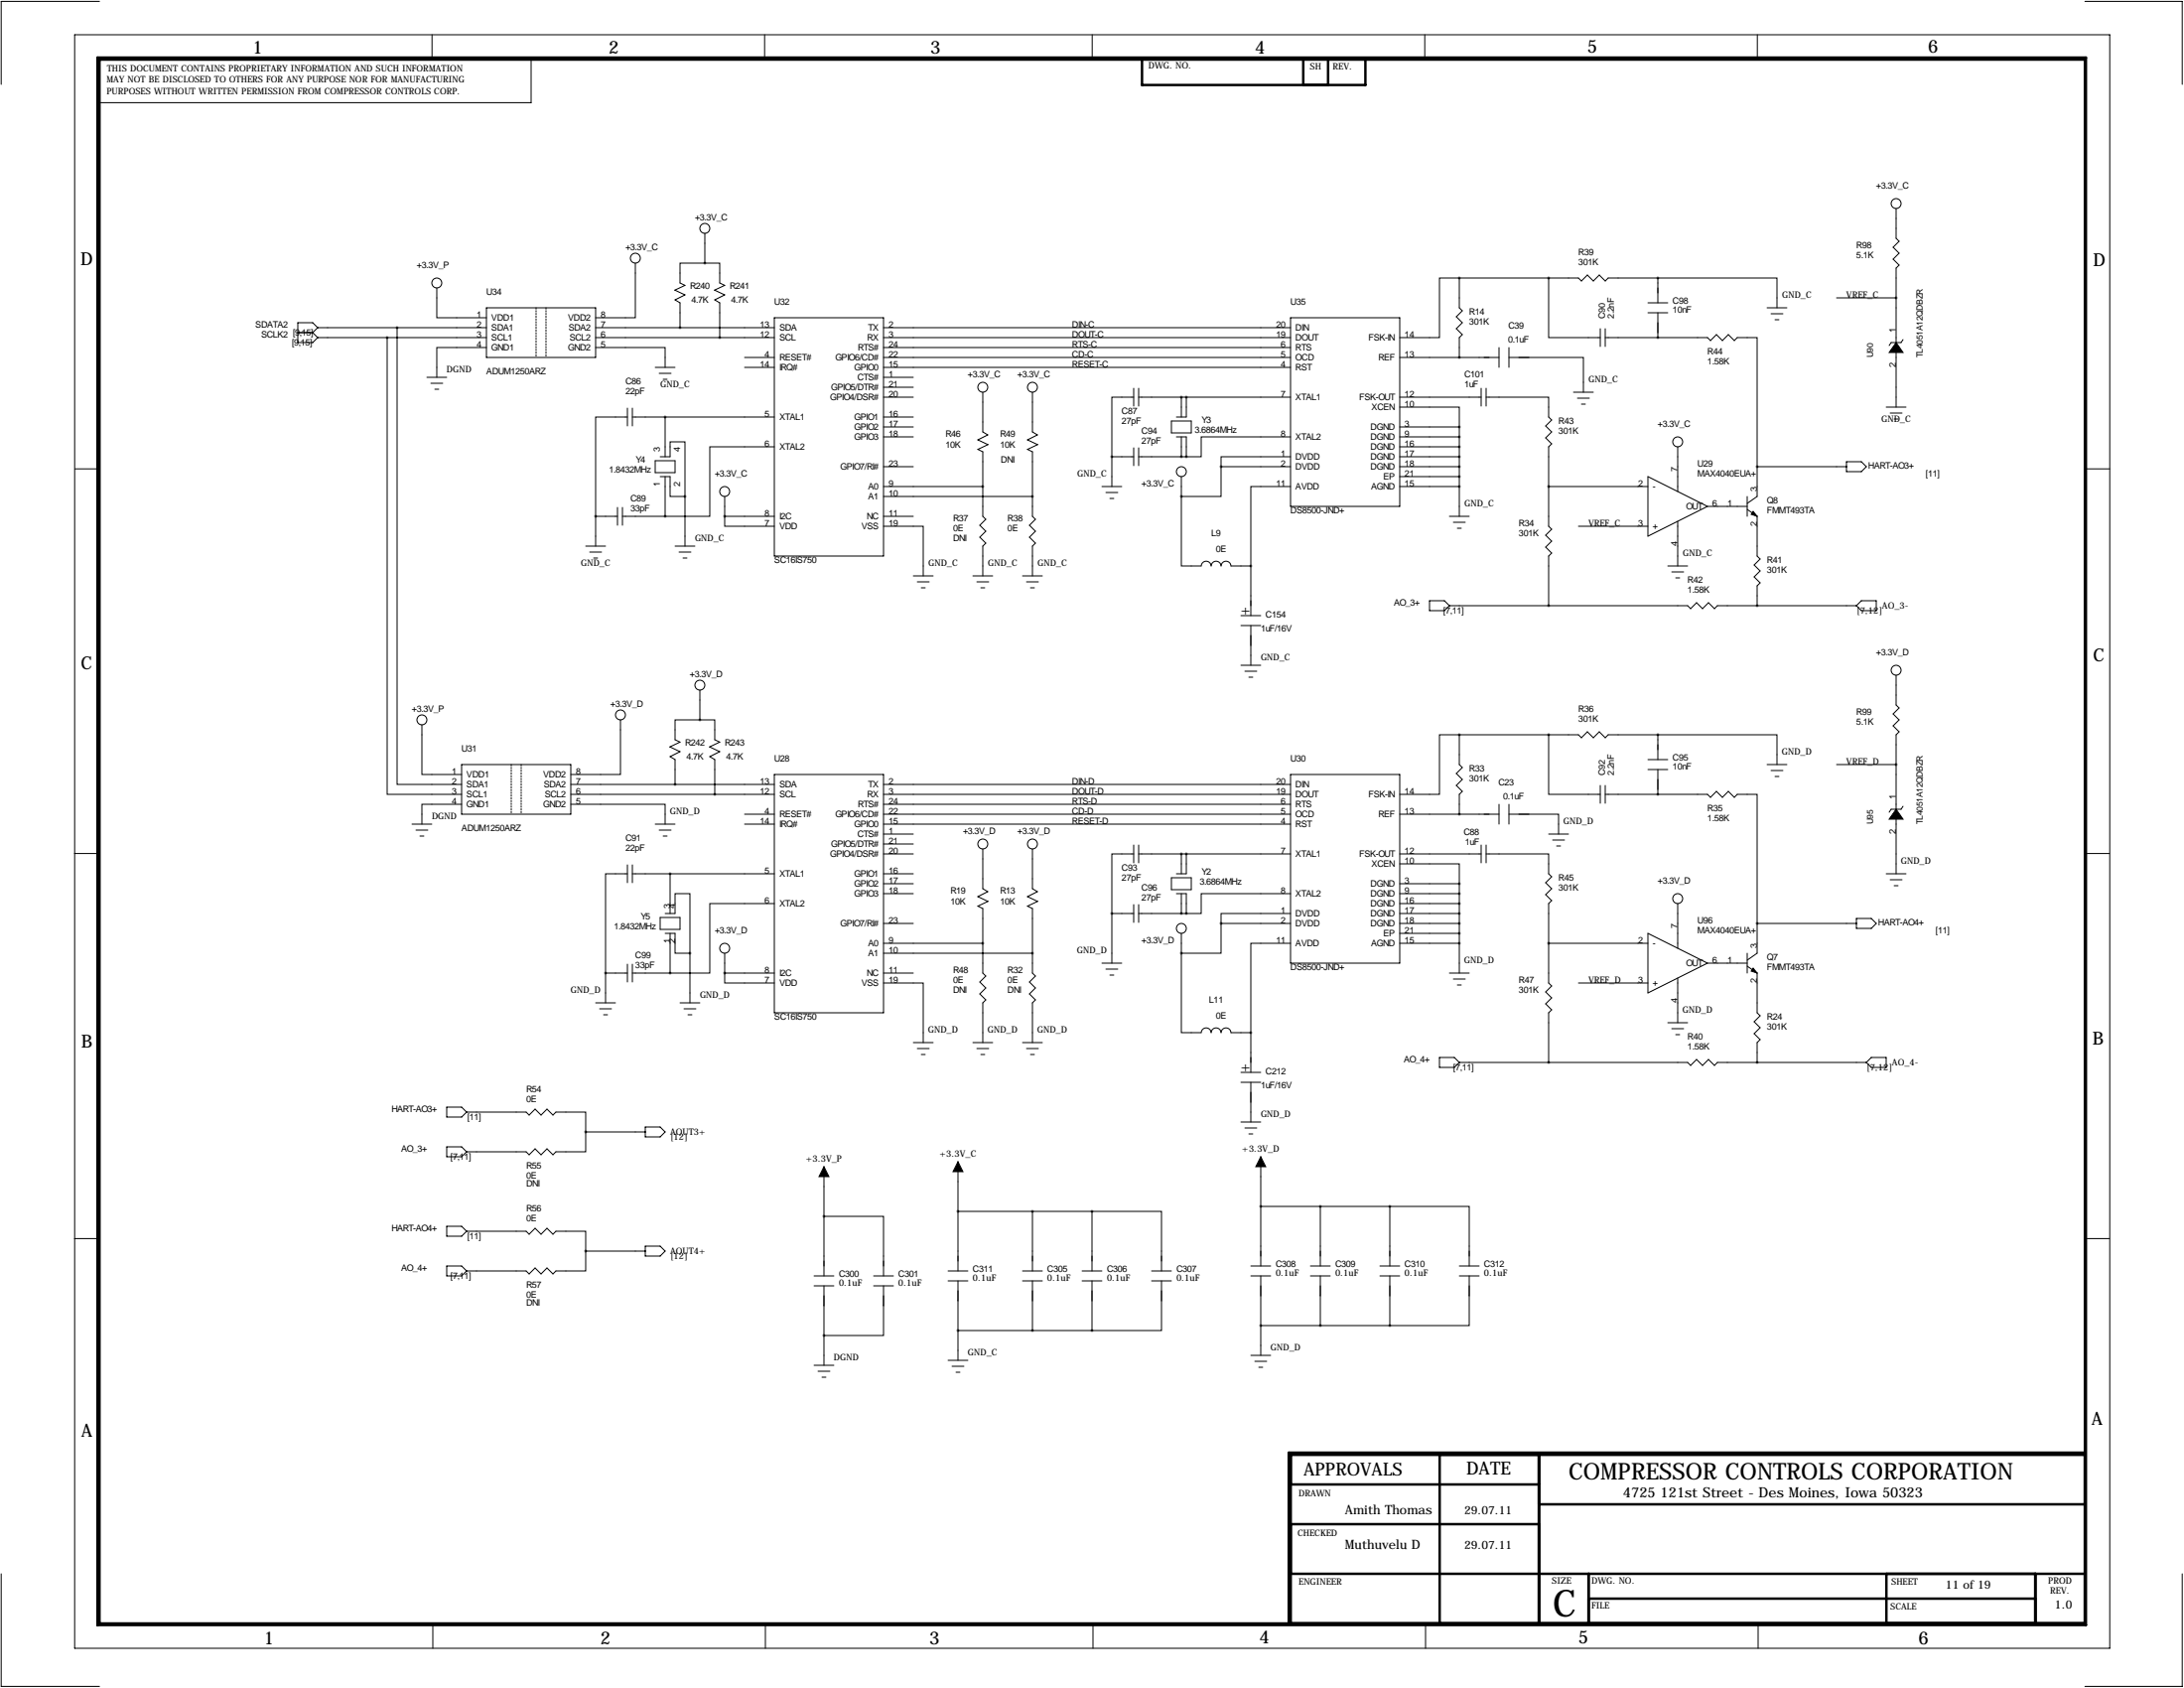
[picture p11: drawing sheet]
<svg xmlns="http://www.w3.org/2000/svg" width="559mm" height="432mm" viewBox="0 0 559 432" stroke-linecap="round" stroke-linejoin="round" font-family="sans-serif">
<g fill="none" stroke="#000" stroke-width=".25">
<path d="M19.1 8.9h520.7v412.7h-520.7zM25.5 .4h-25.2v21.2M110.5 8.9v6.3M143.1 15.2h-7.2v11.1h-110.9M195.6 8.9v6.3M279.5 8.9v6.3M364.5 8.9v6.3M449.6 8.9v6.3M533.5 .4h24.8v21.2M180.3 59.7v7.6M485.1 53.3v7.7l.8 .7-1.5 1.5 1.5 1.6-1.5 1.5 1.5 1.5-.8 .8v35.5M111.8 73.7v7.6h12.7"/>
<path d="M124.5 78.7h27.9v12.7h-27.9zM162.6 67.3v14h-10.2M180.3 67.3h3.8v5.1l1.3 .6-2.6 1.2 2.6 1.2-2.5 1.3 1.2 .8v8.9M180.3 67.3h-6.3v5.1l1.3 .6-2.6 1.2 2.6 1.2-2.6 1.3 1.3 .8v6.3M373.4 71.1h-5.1v15.3h-10.2M373.4 71.1v7.6l.7 .8-1.5 1.5 1.5 1.6-1.5 1.5 1.5 1.5-.7 .8v5M373.4 71.1h30.5l.7 .8 1.5-1.5 1.6 1.5 1.5-1.5 1.5 1.5 .8-.8h12.7M396.2 71.1v15.3h13.2M421.6 77.5h5.1M424.2 71.1h30.5v7.6M424.2 71.1v6.4M452.1 78.7h5.1"/>
<path d="M469.9 76.2h15.2M76.2 85.1h3.8M80 85.1l1.3 1.3M81.3 86.4h43.2M81.3 83.8h43.2M81.3 83.8l-1.3-1.2h-3.8v5h3.8l1.3-1.2M81.3 83.8l-1.3 1.3M99.1 86.4v116.8h19M101.6 83.8v116.9h16.5M109.2 96.5h5.1M110.2 98h3.1M111.3 99.6h1"/>
<path d="M124.5 88.9h-12.7v7.6M152.4 88.9h17.8v5.1M152.4 86.4h45.7M152.4 83.8h45.7M167.6 94h5.1M168.7 95.5h3M169.7 97h1M190.5 91.4h7.6M190.5 94h7.6M198.1 81.3h28v60.9h-28zM226.1 86.4h104.1M226.1 83.8h104.1"/>
<path d="M226.1 99.1h7.6M226.1 96.5h7.6M226.1 91.4h104.1M226.1 88.9h104.1M226.1 94h104.1M290.1 99.3v4.6M291.3 99.3v4.6M330.2 81.3h27.9v48.2h-27.9zM358.1 91.4h25.4M379 99.3v4.6M380.2 99.3v4.6M383.5 88.9v5.1"/>
<path d="M386.1 91.4h19v8.9M386.1 88.9v5.1M409.4 84.1v4.5M410.7 86.4h26.2l.7 .7 1.6-1.5 1.5 1.5 1.5-1.5 1.5 1.5 .8-.7h5.1v33M410.7 84.1v4.5M421.6 80h5.1M424.2 80v6.4M453.1 80.3h3.1M454.2 81.8h1M486.9 86.9l-.5 .7h-2.5l-.5 .8M19.2 119.9h6.4M160.5 106.7h-8.1v25.4"/>
<path d="M160.5 104.4v4.6M161.8 106.7h36.3M161.8 104.4v4.6M167.6 117.9h5.1v3h-5.1zM168.9 116.8h2.5v-3.8h3.9v14M170.2 106.7v10.1M198.1 114.3h-16.5v17.8h-11.4M226.1 106.7h7.6M226.1 101.6h7.6M226.1 119.4h7.6M226.1 109.2h7.6M226.1 111.8h7.6"/>
<path d="M251.5 100.3v10.2l1.2 .8-2.5 1.2 2.6 1.2-2.6 1.3 1.3 .6v16.5l.7 .7-1.5 1.6 1.5 1.5-1.5 1.5 1.5 1.5-.7 .8v7.6M264.2 100.3v10.2l1.2 .8-2.5 1.2 2.6 1.2-2.6 1.3 1.3 .6v16.5l.7 .7-1.5 1.6 1.5 1.5-1.5 1.5 1.5 1.5-.7 .8v7.6M284.5 116.8h5.6M284.5 116.8v7.7M290.1 101.6h-5.6v15.2M290.1 114.6v4.5M291.3 101.6h38.9M291.3 114.6v4.5M291.3 116.8h12.2M299.7 107.7h5.1v3h-5.1zM301 111.8h2.5v5M302.3 101.6v5.1"/>
<path d="M302.3 111.8v5M303.5 101.6v5.1h-2.5M312.4 119.4v7.6h-10.1M312.4 119.4h17.8M330.2 116.8h-17.8v2.6M330.2 111.8h-22.9v5h-3.8M358.1 104.1h15.3v5.1M358.1 101.6h20.9M358.1 116.8h15.3M358.1 114.3h15.3M358.1 119.4h15.3M358.1 109.2h15.3"/>
<path d="M358.1 111.8h15.3M373.4 109.2v22.9M380.2 101.6h16v5.1l.8 .7-1.5 1.6 1.5 1.5-1.5 1.5 1.5 1.5-.8 .8v20.3l.8 .8-1.5 1.5 1.5 1.5-1.5 1.6 1.5 1.5-.8 .7v12.7M402.6 100.3h5.1M403.6 101.9h3.1M404.6 103.4h1M429.3 114.3v11.4M449.6 119.4v7.6l-2.6 1.8M449.6 119.4h22.8M472.4 118.1h3.8l1.3 1.3-1.3 1.2h-3.8zM482.6 104.1h5.1M483.6 105.7h3.1"/>
<path d="M484.6 107.2h1M533.4 119.9h6.4M149.9 139.7h5M152.4 132.1h5.6M152.4 132.1v7.6M158 129.8v4.6M159.3 132.1h10.9M159.3 129.8v4.6M168.9 121.9h2.5v5.1h3.9M170.2 121.9v10.2M172.7 139.7h5.1M175.3 127v12.7"/>
<path d="M185.4 132.1v2.5h12.7M185.4 132.1h12.7M185.4 127v5.1M226.1 134.6h10.1v12.7M226.1 132.1h7.6M226.1 124.5h25.4M226.1 127h38.1M281.9 124.5h5.1M283 126h3M284 127.5h1M302.3 127v17.8h5a1.27 1.27 0 0 1 1.3-1.2 1.27 1.27 0 0 1 1.3 1.2 1.27 1.27 0 0 1 1.2-1.2 1.27 1.27 0 0 1 1.3 1.2 1.27 1.27 0 0 1 1.3-1.2 1.27 1.27 0 0 1 1.3 1.2h5M302.3 121.9v5.1"/>
<path d="M330.2 124.5h-10.2v20.3M358.1 124.5h15.3M358.1 121.9h15.3M370.8 132.1h5.1M371.9 133.6h3M372.9 135.1h1M396.2 124.5h25.4M403.9 134.6h17.7M421.6 121.9l15.3 7.6-15.3 7.7zM429.3 133.3v11.5M436.9 129.5h10.1M447 130.3l2.6 1.8v10.1l.7 .8-1.5 1.5 1.5 1.5-1.5 1.6 1.5 1.5-.7 .8v5"/>
<path d="M447 127v5.1M150.9 141.2h3M151.9 142.7h1M173.7 141.2h3.1M174.8 142.7h1M233.7 147.3h5.1M234.7 148.8h3M235.7 150.4h1M248.9 147.3h5.1M249.9 148.8h3.1M251 150.4h1M261.6 147.3h5.1"/>
<path d="M262.6 148.8h3.1M263.7 150.4h1M317.5 157.5h5.1M320 144.8v12.7M365.8 153.7h3.8l1.2 1.2-1.2 1.3h-3.8zM370.8 154.9h61l.8 .8 1.5-1.5 1.5 1.5 1.5-1.5 1.6 1.5 .7-.8h35.6M426.7 144.8h5.1M427.7 146.3h3.1M428.8 147.8h1M476.2 153.7h3.9v2.5h-3.9l-1.2-1.3zM179.1 176.5v7.6M317.5 160h5.1"/>
<path d="M317.5 170.2h5.1M318.5 171.7h3.1M319.5 173.2h1M320 160v10.2M485.1 172.7v7.6l.8 .8-1.5 1.5 1.5 1.5-1.5 1.6 1.5 1.5-.8 .8v35.5M107.9 185.4v12.7h10.2M118.1 195.6h27.9v12.7h-27.9zM158.7 184.1v14h-12.7M179.1 184.1h3.8v5.1l1.2 .6-2.5 1.3 2.5 1.2-2.5 1.2 1.3 .8v8.9M179.1 184.1h-6.4v5.1l1.3 .6-2.6 1.3 2.6 1.2-2.6 1.2 1.3 .8v6.4M198.1 198.1h28v61h-28zM330.2 198.1h27.9v48.3h-27.9z"/>
<path d="M373.4 188h-5.1v15.2h-10.2M373.4 188v7.6l.7 .7-1.5 1.6 1.5 1.5-1.5 1.5 1.5 1.5-.7 .8v5.1M373.4 188h30.5l.7 .7 1.5-1.5 1.6 1.5 1.5-1.5 1.5 1.5 .8-.7h12.7M396.2 188v15.2h13.2M421.6 194.3h5.1M421.6 196.8h5.1M424.2 188h30.5v7.6M424.2 188v6.3M424.2 196.8v6.4M452.1 195.6h5.1M453.1 197.1h3.1M454.2 198.6h1"/>
<path d="M469.9 195.6h15.2M19 218.3h6.5M105.4 210.8h5.1M106.4 212.3h3.1M107.4 213.9h1.1M118.1 205.7h-10.2v5.1M146 205.7h24.2v5.1M146 200.7h52.1M146 203.2h52.1M167.6 210.8h5.1M168.7 212.3h3M169.7 213.9h1"/>
<path d="M190.5 208.3h7.6M190.5 210.8h7.6M226.1 200.7h104.1M226.1 215.9h7.6M226.1 203.2h104.1M226.1 213.4h7.6M226.1 208.3h104.1M226.1 205.7h104.1M226.1 210.8h104.1M226.1 218.4h7.6M251.5 217.2v10.1l1.2 .8-2.5 1.3 2.6 1.2-2.6 1.2 1.3 .6v16.5l.7 .8-1.5 1.5 1.5 1.5-1.5 1.6 1.5 1.5-.7 .7v10.2M264.2 217.2v10.1l1.2 .8-2.5 1.3 2.6 1.2-2.6 1.2 1.3 .6v16.5l.7 .8-1.5 1.5 1.5 1.5-1.5 1.6 1.5 1.5-.7 .7v10.2"/>
<path d="M290.1 218.4h-5.6v15.3M290.1 216.2v4.5M291.3 218.4h38.9M291.3 216.2v4.5M302.3 218.4v5.1M303.5 218.4v5.1h-2.5M358.1 208.3h25.4M358.1 218.4h20.9M379 216.2v4.5M380.2 218.4h16v5.1l.8 .8-1.5 1.5 1.5 1.5-1.5 1.6 1.5 1.5-.8 .7v20.4l.8 .7-1.5 1.5 1.5 1.6-1.5 1.5 1.5 1.5-.8 .8v12.7M380.2 216.2v4.5M383.5 205.7v5.1"/>
<path d="M386.1 208.3h12.7v5.1M386.1 205.7v5.1M396.2 213.4h5.1M397.3 214.9h3M398.3 216.4h1M409.4 200.9v4.6M410.7 203.2h26.2l.7 .8 1.6-1.6 1.5 1.6 1.5-1.6 1.5 1.6 .8-.8h5.1v33M410.7 200.9v4.6M486.9 206.2l-.5 .8h-2.5l-.5 .8M533.3 218.3h6.4M160.5 223.5h-5.6v25.4M160.5 221.2v4.6"/>
<path d="M161.8 221.2v4.6M161.8 223.5h36.3M168.9 234.7h5.1v3h-5.1zM170.2 233.7h2.5v-5.1h3.8v15.2M170.2 238.8h2.5v5h3.8M171.4 223.5v10.2M171.4 238.8v10.1M198.1 231.1h-16.5v17.8h-10.2M226.1 223.5h7.6M226.1 236.2h7.6M226.1 226.1h7.6M226.1 228.6h7.6"/>
<path d="M284.5 233.7h5.6M284.5 233.7v12.7M290.1 231.4v4.6M291.3 231.4v4.6M291.3 233.7h12.2M299.7 224.5h5.1v3.1h-5.1zM301 228.6h2.5v5.1M302.3 228.6v5.1M302.3 238.8v5M312.4 236.2v7.6h-10.1M312.4 236.2h17.8M330.2 233.7h-17.8v2.5"/>
<path d="M330.2 228.6h-22.9v5.1h-3.8M358.1 221h15.3v5.1M358.1 231.1h15.3M358.1 236.2h15.3M358.1 226.1h15.3M358.1 228.6h15.3M358.1 233.7h15.3M358.1 238.8h15.3M373.4 226.1v22.8M421.6 238.8l15.3 7.6-15.3 7.6zM429.3 231.1v11.5M449.6 236.2h25.4"/>
<path d="M449.6 236.2v7.6l-2.6 1.8M475 234.9h3.8l1.3 1.3-1.3 1.3h-3.8zM482.6 223.5h5.1M483.6 225h3.1M484.6 226.6h1M152.4 256.5h5.1M153.4 258.1h3.1M154.4 259.6h1M154.9 248.9h5.6M154.9 248.9v7.6M160.5 246.6v4.6M161.8 246.6v4.6"/>
<path d="M161.8 248.9h9.6M174 256.5h5.1M175 258.1h3.1M176 259.6h1M176.5 243.8v12.7M185.4 248.9v2.6h12.7M185.4 248.9h12.7M185.4 243.8v5.1M226.1 251.5h10.1v15.2M226.1 241.3h25.4M226.1 243.8h38.1M226.1 248.9h7.6"/>
<path d="M281.9 246.4h5.1M283 247.9h3M284 249.4h1M302.3 243.8v20.4l5-.1a1.27 1.27 0 0 1 1.3-1.2 1.27 1.27 0 0 1 1.3 1.3 1.27 1.27 0 0 1 1.2-1.3 1.27 1.27 0 0 1 1.3 1.3 1.27 1.27 0 0 1 1.3-1.3 1.27 1.27 0 0 1 1.3 1.3h5M330.2 241.3h-10.2v22.9M358.1 241.3h15.3M370.8 248.9h5.1M371.9 250.4h3M372.9 252h1M396.2 241.3h25.4M403.9 251.5h17.7M429.3 250.2v11.4"/>
<path d="M436.9 246.4h10.1M447 247.1l2.6 1.8v10.2l.7 .7-1.5 1.6 1.5 1.5-1.5 1.5 1.5 1.5-.7 .8v5.1M447 243.8v5.1M233.7 266.7h5.1M234.7 268.2h3M235.7 269.7h1M248.9 266.7h5.1M249.9 268.2h3.1M251 269.7h1M261.6 266.7h5.1M262.6 268.2h3.1M263.7 269.7h1"/>
<path d="M317.5 274.3h5.1M317.5 276.9h5.1M320 264.2v10.1M320 276.9v10.1M368.3 270.5h3.8l1.3 1.3-1.3 1.2h-3.8zM373.4 271.8h58.4l.8 .7 1.5-1.5 1.5 1.5 1.5-1.5 1.6 1.5 .7-.7h38.1M426.7 261.6h5.1M427.7 263.1h3.1M428.8 264.7h1M478.8 270.5h3.8v2.5h-3.8l-1.3-1.2zM114.3 283.2h3.8l1.3 1.3-1.3 1.3h-3.8zM114.3 293.4h3.8l1.3 1.2-1.3 1.3h-3.8z"/>
<path d="M119.4 284.5h15.2l.8 .7 1.5-1.5 1.5 1.5 1.6-1.5 1.5 1.5 .7-.7h7.7v5.1M149.9 289.6v5h-7.7l-.7 .8-1.5-1.5-1.6 1.5-1.5-1.5-1.5 1.5-.8-.8h-15.2M149.9 289.6h15.2M165.1 288.3h3.8l1.3 1.3-1.3 1.2h-3.8zM210.8 298.4v28M245.1 297.2v27.9M317.5 287h5.1M318.5 288.5h3.1M319.5 290.1h1M322.6 295.9v27.9M19 316.8h6.5M114.3 313.7h3.8l1.3 1.3-1.3 1.2h-3.8z"/>
<path d="M119.4 315h15.2l.8 .7 1.5-1.5 1.5 1.5 1.6-1.5 1.5 1.5 .7-.7h7.7v5M165.1 318.8h3.8l1.3 1.2-1.3 1.3h-3.8zM210.8 311.1h15.3v15.3M245.1 309.9h34.3M264.2 309.9v15.2M279.4 309.9h17.8v15.2M279.4 309.9v15.2M322.6 308.6h33M337.8 308.6v15.2M355.6 308.6h20.3v15.2M355.6 308.6v15.2M533.3 316.8h6.4"/>
<path d="M114.3 323.8h3.8l1.3 1.3-1.3 1.3h-3.8zM149.9 320v5.1h-7.7l-.7 .8-1.5-1.5-1.6 1.5-1.5-1.5-1.5 1.5-.8-.8h-15.2M149.9 320h15.2M208.3 326.4h5.1M208.3 328.9h5.1M210.8 328.9v20.3M223.5 326.4h5.1M223.5 328.9h5.1M226.1 328.9v12.7h-15.3M242.6 325.1h5M242.6 327.7h5M245.1 327.7v20.3"/>
<path d="M261.6 325.1h5.1M261.6 327.7h5.1M264.2 327.7v12.7M276.9 325.1h5M276.9 327.7h5M279.4 327.7v12.7M294.6 325.1h5.1M294.6 327.7h5.1M297.2 327.7v12.7h-17.8M320 326.4h5.1M320 323.8h5.1M322.6 326.4v20.3"/>
<path d="M322.6 339.1h33M335.3 326.4h5.1M335.3 323.8h5.1M337.8 326.4v12.7M353.1 326.4h5M353.1 323.8h5M355.6 326.4v12.7M373.4 326.4h5.1M373.4 323.8h5.1M375.9 326.4v12.7h-20.3M208.3 349.2h5.1M209.3 350.8h3"/>
<path d="M210.3 352.3h1M242.6 348h5M243.6 349.5h3M244.6 351h1M245.1 340.4h34.3M320 346.7h5.1M321.1 348.2h3M322.1 349.8h1M.3 402.6v28.8h25.2M110.7 415.3v6.3M195.8 415.3v6.3M279.7 415.3v6.3"/>
<path d="M364.7 415.3v6.3M449.8 415.3v6.3M558.3 402.6v28.8h-24.8"/>
<circle cx="180.3" cy="58.4" r="1.27"/>
<circle cx="485.1" cy="52.1" r="1.27"/>
<circle cx="111.8" cy="72.4" r="1.27"/>
<circle cx="162.6" cy="66" r="1.27"/>
<circle cx="251.5" cy="99.1" r="1.27"/>
<circle cx="264.2" cy="99.1" r="1.27"/>
<circle cx="429.3" cy="113" r="1.27"/>
<circle cx="185.4" cy="125.7" r="1.27"/>
<circle cx="302.3" cy="120.6" r="1.27"/>
<circle cx="179.1" cy="175.3" r="1.27"/>
<circle cx="485.1" cy="171.4" r="1.27"/>
<circle cx="107.9" cy="184.1" r="1.27"/>
<circle cx="158.7" cy="182.9" r="1.27"/>
<circle cx="251.5" cy="215.9" r="1.27"/>
<circle cx="264.2" cy="215.9" r="1.27"/>
<circle cx="302.3" cy="237.5" r="1.27"/>
<circle cx="429.3" cy="229.9" r="1.27"/>
<circle cx="185.4" cy="242.6" r="1.27"/>
</g>
<g fill="none" stroke="#000" stroke-width=".63">
<path d="M24.9 14.7h508.8v401h-508.8zM25.5 15.2h508v400.1h-508zM292.2 15h57.2v6.7h-57.2zM333.5 21.7v-6.7h6.3v6.7M330.3 379.7h63.5M368.4 372.1v43.2M393.8 372.1v43.2M533.5 372.1h-203.2v43.2M533.5 371.6h-203.8v43.7M330.3 389.9h63.5M393.8 384.8h139.7M330.3 402.6h203.2"/>
<path d="M406.5 402.6v12.7M406.5 408.9h114.3M482.7 402.6v12.7M520.8 402.6v12.7"/>
</g>
<path d="M137.2 78.7v12.7M139.7 78.7v12.7M130.8 195.6v12.7M133.3 195.6v12.7" fill="none" stroke="#000" stroke-width=".25" stroke-dasharray=".4 .4"/>
<path d="M485.1 87.6l1.8 2.6h-3.5zM448.6 130.8l1 1.3-1.5-.5zM485.1 207l1.8 2.5h-3.5zM448.6 247.6l1 1.3-1.5-.5zM210.8 298.4l1.3 2.6h-2.6zM245.1 297.2l1.3 2.5h-2.6zM322.6 295.9l1.2 2.5h-2.5z" fill="#000" stroke="#000" stroke-width=".25"/>
<path d="M302.2 233.7a.05 .05 0 0 0 .1 0 .05 .05 0 0 0-.1 0zM251.4 124.5a.05 .05 0 0 0 .1 0 .05 .05 0 0 0-.1 0zM396.2 154.9a.05 .05 0 0 0 .1 0 .05 .05 0 0 0-.1 0zM264.1 127a.05 .05 0 0 0 .1 0 .05 .05 0 0 0-.1 0zM251.4 241.3a.05 .05 0 0 0 .1 0 .05 .05 0 0 0-.1 0zM396.2 241.3a.05 .05 0 0 0 .1 0 .05 .05 0 0 0-.1 0zM302.2 218.4a.05 .05 0 0 0 .1 0 .05 .05 0 0 0-.1 0zM396.2 188a.05 .05 0 0 0 .1 0 .05 .05 0 0 0-.1 0zM396.2 124.5a.05 .05 0 0 0 .1 0 .05 .05 0 0 0-.1 0zM396.2 271.8a.05 .05 0 0 0 .1 0 .05 .05 0 0 0-.1 0zM302.2 101.6a.05 .05 0 0 0 .1 0 .05 .05 0 0 0-.1 0zM264.1 243.8a.05 .05 0 0 0 .1 0 .05 .05 0 0 0-.1 0zM302.2 116.8a.05 .05 0 0 0 .1 0 .05 .05 0 0 0-.1 0zM396.2 71.1a.05 .05 0 0 0 .1 0 .05 .05 0 0 0-.1 0zM302.2 243.8a.05 .05 0 0 0 .1 0 .05 .05 0 0 0-.1 0zM302.2 127a.05 .05 0 0 0 .1 0 .05 .05 0 0 0-.1 0zM154.9 248.9a.05 .05 0 0 0 .1 0 .05 .05 0 0 0-.1 0zM99 86.4a.05 .05 0 0 0 .1 0 .05 .05 0 0 0-.1 0zM149.8 289.6a.05 .05 0 0 0 .1 0 .05 .05 0 0 0-.1 0zM149.8 320a.05 .05 0 0 0 .1 0 .05 .05 0 0 0-.1 0zM485.1 76.2a.05 .05 0 0 0 .1 0 .05 .05 0 0 0-.1 0zM485.1 195.6a.05 .05 0 0 0 .1 0 .05 .05 0 0 0-.1 0zM320 144.8a.05 .05 0 0 0 .1 0 .05 .05 0 0 0-.1 0zM320 264.2a.05 .05 0 0 0 .1 0 .05 .05 0 0 0-.1 0zM303.5 218.4a.05 .05 0 0 0 .1 0 .05 .05 0 0 0-.1 0zM303.5 233.7a.05 .05 0 0 0 .1 0 .05 .05 0 0 0-.1 0zM303.5 101.6a.05 .05 0 0 0 .1 0 .05 .05 0 0 0-.1 0zM303.5 116.8a.05 .05 0 0 0 .1 0 .05 .05 0 0 0-.1 0zM175.2 127a.05 .05 0 0 0 .1 0 .05 .05 0 0 0-.1 0zM171.4 223.5a.05 .05 0 0 0 .1 0 .05 .05 0 0 0-.1 0zM171.4 248.9a.05 .05 0 0 0 .1 0 .05 .05 0 0 0-.1 0zM176.5 243.8a.05 .05 0 0 0 .1 0 .05 .05 0 0 0-.1 0zM180.3 67.3a.05 .05 0 0 0 .1 0 .05 .05 0 0 0-.1 0zM184.1 86.4a.05 .05 0 0 0 .1 0 .05 .05 0 0 0-.1 0zM179 184.2a.05 .05 0 0 0 .1 0 .05 .05 0 0 0-.1 0zM264.1 309.9a.05 .05 0 0 0 .1 0 .05 .05 0 0 0-.1 0zM264.1 340.4a.05 .05 0 0 0 .1 0 .05 .05 0 0 0-.1 0z" fill="#000" stroke="#000" stroke-width=".63"/>
<text font-size="9.6" x="397.3" y="413.5">C</text>
<text font-size="5.9" x="401.4" y="378.6">COMPRESSOR CONTROLS CORPORATION</text>
<g font-size="4.6">
<text x="64.6" y="13.7">1</text>
<text x="155.8" y="13.7">2</text>
<text x="238" y="13.7">3</text>
<text x="321.1" y="13.7">4</text>
<text x="406.1" y="13.5">5</text>
<text x="493.3" y="13.5">6</text>
<text x="20.6" y="67.9">D</text>
<text x="535.6" y="68.1">D</text>
<text x="20.7" y="171.1">C</text>
<text x="535.5" y="169.2">C</text>
<text x="20.8" y="268.1">B</text>
<text x="535.4" y="267.2">B</text>
<text x="535.2" y="364.5">A</text>
<text x="20.8" y="367.5">A</text>
<text x="333.6" y="377.4">APPROVALS</text>
<text x="375.2" y="377.2">DATE</text>
<text x="67.5" y="420.6">1</text>
<text x="153.6" y="420.6">2</text>
<text x="237.8" y="420.6">3</text>
<text x="322.2" y="420.5">4</text>
<text x="403.9" y="420.4">5</text>
<text x="490.9" y="420.6">6</text>
</g>
<g font-size="3.6">
<text x="317.5" y="157.2">+</text>
<text x="317.5" y="274.1">+</text>
<text x="415.3" y="383">4725 121st Street - Des Moines, Iowa 50323</text>
</g>
<g font-size="3.3">
<text x="344.2" y="387.3">Amith Thomas</text>
<text x="344.2" y="396.2">Muthuvelu D</text>
</g>
<g font-size="3">
<text x="374.6" y="387.3">29.07.11</text>
<text x="374.6" y="396.2">29.07.11</text>
<text x="497.8" y="406.4">11 of 19</text>
<text x="525.8" y="411.5">1.0</text>
</g>
<g font-size="2.4">
<text x="485.1" y="85.1" transform="rotate(-90 485.1 85.1)">1</text>
<text x="485.1" y="93.9" transform="rotate(-90 485.1 93.9)">2</text>
<text x="485.1" y="204.5" transform="rotate(-90 485.1 204.5)">1</text>
<text x="485.1" y="213.3" transform="rotate(-90 485.1 213.3)">2</text>
</g>
<g font-size="2.3">
<text x="293.8" y="17.6">DWG. NO.</text>
<text x="335.2" y="17.7">SH</text>
<text x="341" y="17.7">REV.</text>
<text x="27.3" y="21.1">MAY NOT BE DISCLOSED TO OTHERS FOR ANY PURPOSE NOR FOR MANUFACTURING</text>
<text x="27.4" y="18.3">THIS DOCUMENT CONTAINS PROPRIETARY INFORMATION AND SUCH INFORMATION</text>
<text x="27.3" y="24.2">PURPOSES WITHOUT WRITTEN PERMISSION FROM COMPRESSOR CONTROLS CORP.</text>
<text x="480.1" y="48.3">+3.3V_C</text>
<text x="177.8" y="56.4">+3.3V_C</text>
<text x="160" y="64">+3.3V_C</text>
<text x="403.9" y="65.3">R39</text>
<text x="475" y="63.5">R98</text>
<text x="106.7" y="68.6">+3.3V_P</text>
<text x="403.9" y="67.8">301K</text>
<text x="475" y="66">5.1K</text>
<text x="124.5" y="75.4">U34</text>
<text x="176.6" y="73.9">R240</text>
<text x="176.9" y="77.5">4.7K</text>
<text x="186.7" y="73.9">R241</text>
<text x="187.1" y="77.5">4.7K</text>
<text x="198.1" y="78">U32</text>
<text x="330.2" y="78">U35</text>
<text x="428" y="77.7">C98</text>
<text x="456" y="76.2">GND_C</text>
<text x="472.4" y="76.2">VREF_C</text>
<text x="65.4" y="83.8">SDATA2</text>
<text x="122" y="81.3">1</text>
<text x="122" y="83.8">2</text>
<text x="125.7" y="82">VDD1</text>
<text x="145.3" y="82">VDD2</text>
<text x="153.7" y="83.8">7</text>
<text x="153.7" y="81.3">8</text>
<text x="194.5" y="83.8">13</text>
<text x="227.3" y="83.8">2</text>
<text x="274.3" y="83.8">DIN-C</text>
<text x="326.6" y="83.8">20</text>
<text x="375.9" y="80.5">R14</text>
<text x="375.9" y="83.1">301K</text>
<text x="410.7" y="81.5" transform="rotate(-90 410.7 81.5)">C90</text>
<text x="413" y="81.5" transform="rotate(-90 413 81.5)">2.2nF</text>
<text x="428" y="80">10nF</text>
<text x="66.8" y="86.4">SCLK2 [9,15]</text>
<text x="74.7" y="88.4">[9,15]</text>
<text x="122" y="86.4">3</text>
<text x="122" y="88.9">4</text>
<text x="125.7" y="84.6">SDA1</text>
<text x="125.7" y="87.1">SCL1</text>
<text x="125.7" y="89.7">GND1</text>
<text x="145.3" y="89.7">GND2</text>
<text x="145.5" y="84.6">SDA2</text>
<text x="145.7" y="87.1">SCL2</text>
<text x="153.7" y="88.9">5</text>
<text x="153.7" y="86.4">6</text>
<text x="194.5" y="86.4">12</text>
<text x="199.4" y="84.6">SDA</text>
<text x="199.4" y="87.1">SCL</text>
<text x="219.5" y="89.7">RTS#</text>
<text x="221.9" y="87.1">RX</text>
<text x="222.2" y="84.6">TX</text>
<text x="227.3" y="86.4">3</text>
<text x="227.3" y="88.9">24</text>
<text x="274.3" y="88.9">RTS-C</text>
<text x="274.3" y="86.4">DOUT-C</text>
<text x="326.6" y="86.4">19</text>
<text x="327.7" y="88.9">6</text>
<text x="331.5" y="89.7">RTS</text>
<text x="331.5" y="84.6">DIN</text>
<text x="331.5" y="87.1">DOUT</text>
<text x="350.2" y="87.1">FSK-IN</text>
<text x="359.4" y="86.4">14</text>
<text x="385.9" y="87.6">0.1uF</text>
<text x="385.9" y="84.1">C39</text>
<text x="114.3" y="95.3">DGND</text>
<text x="124.5" y="95.8">ADUM1250ARZ</text>
<text x="194.5" y="94">14</text>
<text x="195.7" y="91.4">4</text>
<text x="199.4" y="92.2">RESET#</text>
<text x="199.4" y="94.7">IRQ#</text>
<text x="213.7" y="92.2">GPIO6/CD#</text>
<text x="218.6" y="94.7">GPIO0</text>
<text x="227.3" y="94">15</text>
<text x="227.3" y="91.4">22</text>
<text x="274.3" y="94">RESET-C</text>
<text x="274.3" y="91.4">CD-C</text>
<text x="327.7" y="94">4</text>
<text x="327.7" y="91.4">5</text>
<text x="331.5" y="94.7">RST</text>
<text x="331.5" y="92.2">OCD</text>
<text x="352.7" y="92.2">REF</text>
<text x="359.4" y="91.4">13</text>
<text x="436.9" y="90.7">R44</text>
<text x="436.9" y="93.2">1.58K</text>
<text x="160" y="98.3">C86</text>
<text x="160" y="100.8">22pF</text>
<text x="169" y="99.1">GND_C</text>
<text x="212.7" y="99.8">GPIO5/DTR#</text>
<text x="219.4" y="97.3">CTS#</text>
<text x="227.3" y="99.1">21</text>
<text x="227.3" y="96.5">1</text>
<text x="227.3" y="101.6">20</text>
<text x="247.6" y="96.5">+3.3V_C</text>
<text x="260.3" y="96.5">+3.3V_C</text>
<text x="327.7" y="101.6">7</text>
<text x="359.4" y="101.6">12</text>
<text x="374.6" y="96.5">C101</text>
<text x="374.6" y="99.1">1uF</text>
<text x="406.5" y="97.8">GND_C</text>
<text x="195.7" y="106.7">5</text>
<text x="199.4" y="107.4">XTAL1</text>
<text x="212.4" y="102.4">GPIO4/DSR#</text>
<text x="218.6" y="107.4">GPIO1</text>
<text x="227.3" y="106.7">16</text>
<text x="287" y="105.9">C87</text>
<text x="331.5" y="102.4">XTAL1</text>
<text x="347.8" y="102.4">FSK-OUT</text>
<text x="350.9" y="104.9">XCEN</text>
<text x="359.4" y="104.1">10</text>
<text x="481.4" y="108">GND_C</text>
<text x="218.6" y="110">GPIO2</text>
<text x="218.6" y="112.5">GPIO3</text>
<text x="227.3" y="109.2">17</text>
<text x="227.3" y="111.8">18</text>
<text x="241.9" y="111.8">R46</text>
<text x="255.9" y="111.8">R49</text>
<text x="287" y="108.5">27pF</text>
<text x="292.1" y="111">C94</text>
<text x="292.1" y="113.5">27pF</text>
<text x="305.7" y="110.8">3.6864MHz</text>
<text x="307.5" y="108.2">Y3</text>
<text x="327.7" y="111.8">8</text>
<text x="331.5" y="112.5">XTAL2</text>
<text x="350.7" y="110">DGND</text>
<text x="350.7" y="112.5">DGND</text>
<text x="359.4" y="109.2">3</text>
<text x="359.4" y="111.8">9</text>
<text x="398.8" y="108.5">R43</text>
<text x="398.8" y="111">301K</text>
<text x="424.2" y="109.2">+3.3V_C</text>
<text x="162.7" y="118.4">Y4</text>
<text x="168.9" y="115.6" transform="rotate(-90 168.9 115.6)">3</text>
<text x="174" y="115.6" transform="rotate(-90 174 115.6)">4</text>
<text x="195.7" y="114.3">6</text>
<text x="199.4" y="115.1">XTAL2</text>
<text x="227.3" y="119.4">23</text>
<text x="241.9" y="114.6">10K</text>
<text x="255.9" y="114.6">10K</text>
<text x="256.1" y="118.4">DNI</text>
<text x="327.7" y="119.4">2</text>
<text x="327.7" y="116.8">1</text>
<text x="331.5" y="117.6">DVDD</text>
<text x="350.7" y="115.1">DGND</text>
<text x="350.7" y="117.6">DGND</text>
<text x="359.4" y="114.3">16</text>
<text x="359.4" y="116.8">17</text>
<text x="359.4" y="119.4">18</text>
<text x="434.3" y="119.4">U29</text>
<text x="478" y="119.9">HART-AO3+</text>
<text x="155.8" y="120.9">1.8432MHz</text>
<text x="168.9" y="124.4" transform="rotate(-90 168.9 124.4)">1</text>
<text x="174" y="124.4" transform="rotate(-90 174 124.4)">2</text>
<text x="182.9" y="121.9">+3.3V_C</text>
<text x="215" y="120.1">GPIO7/RI#</text>
<text x="222.2" y="125.2">A0</text>
<text x="227.3" y="124.5">9</text>
<text x="275.6" y="121.9">GND_C</text>
<text x="292.1" y="124.5">+3.3V_C</text>
<text x="326.6" y="124.5">11</text>
<text x="331.5" y="120.1">DVDD</text>
<text x="331.5" y="125.2">AVDD</text>
<text x="350.7" y="120.1">DGND</text>
<text x="350.8" y="125.2">AGND</text>
<text x="354" y="122.7">EP</text>
<text x="359.4" y="124.5">15</text>
<text x="359.4" y="121.9">21</text>
<text x="419.2" y="124.5">2</text>
<text x="422.9" y="125.2">-</text>
<text x="429.3" y="120.7" transform="rotate(-90 429.3 120.7)">7</text>
<text x="434.3" y="121.9">MAX4040EUA+</text>
<text x="449.6" y="125.7" transform="rotate(-90 449.6 125.7)">3</text>
<text x="492.8" y="121.9">[11]</text>
<text x="161.3" y="128.3">C89</text>
<text x="161.3" y="130.8">33pF</text>
<text x="222.2" y="127.8">A1</text>
<text x="227.3" y="127">10</text>
<text x="330.2" y="131.3">DS8500-JND+</text>
<text x="374.7" y="129.5">GND_C</text>
<text x="431.4" y="130.3">OUT</text>
<text x="438.1" y="129.5">6</text>
<text x="442" y="129.5">1</text>
<text x="452.1" y="128.8">Q8</text>
<text x="452.1" y="131.3">FMMT493TA</text>
<text x="195.7" y="134.6">7</text>
<text x="195.7" y="132.1">8</text>
<text x="199.4" y="135.4">VDD</text>
<text x="199.4" y="132.8">I2C</text>
<text x="220.4" y="135.4">VSS</text>
<text x="221.8" y="132.8">NC</text>
<text x="227.3" y="134.6">19</text>
<text x="227.3" y="132.1">11</text>
<text x="243.8" y="133.4">R37</text>
<text x="243.8" y="135.9">0E</text>
<text x="257.8" y="133.4">R38</text>
<text x="257.8" y="135.9">0E</text>
<text x="310" y="137.2">L9</text>
<text x="388.6" y="134.6">R34</text>
<text x="388.6" y="137.2">301K</text>
<text x="406.4" y="134.6">VREF_C</text>
<text x="419.2" y="134.6">3</text>
<text x="422.9" y="135.4">+</text>
<text x="449.6" y="134.5" transform="rotate(-90 449.6 134.5)">2</text>
<text x="177.8" y="138.4">GND_C</text>
<text x="243.8" y="138.4">DNI</text>
<text x="311.1" y="141.2">0E</text>
<text x="429.3" y="139.6" transform="rotate(-90 429.3 139.6)">4</text>
<text x="430.6" y="142.2">GND_C</text>
<text x="148.6" y="144.8">GND_C</text>
<text x="198.1" y="144">SC16IS750</text>
<text x="237.5" y="144.8">GND_C</text>
<text x="252.8" y="144.8">GND_C</text>
<text x="265.5" y="144.8">GND_C</text>
<text x="431.8" y="149.1">R42</text>
<text x="452.1" y="144">R41</text>
<text x="452.1" y="146.6">301K</text>
<text x="356.6" y="154.9">AO_3+</text>
<text x="431.8" y="151.6">1.58K</text>
<text x="481.6" y="155.7">AO_3-</text>
<text x="322.6" y="161.6">1uF/16V</text>
<text x="323.8" y="158">C154</text>
<text x="369.3" y="157">[7,11]</text>
<text x="475" y="157.1">[7,12]</text>
<text x="480.1" y="167.6">+3.3V_D</text>
<text x="176.5" y="173.2">+3.3V_D</text>
<text x="322.6" y="168.9">GND_C</text>
<text x="105.4" y="182.1">+3.3V_P</text>
<text x="156.2" y="180.8">+3.3V_D</text>
<text x="403.9" y="182.1">R36</text>
<text x="403.9" y="184.7">301K</text>
<text x="475" y="182.9">R99</text>
<text x="475" y="185.4">5.1K</text>
<text x="175.3" y="190.8">R242</text>
<text x="185.5" y="190.8">R243</text>
<text x="118.1" y="192.3">U31</text>
<text x="175.6" y="194.3">4.7K</text>
<text x="185.8" y="194.3">4.7K</text>
<text x="198.1" y="194.8">U28</text>
<text x="330.2" y="194.8">U30</text>
<text x="375.9" y="197.4">R33</text>
<text x="428" y="194.6">C95</text>
<text x="428" y="196.9">10nF</text>
<text x="455.9" y="193">GND_D</text>
<text x="472.4" y="195.6">VREF_D</text>
<text x="115.7" y="198.1">1</text>
<text x="115.7" y="200.7">2</text>
<text x="115.7" y="203.2">3</text>
<text x="119.4" y="198.9">VDD1</text>
<text x="119.4" y="201.4">SDA1</text>
<text x="119.4" y="204">SCL1</text>
<text x="139" y="198.9">VDD2</text>
<text x="139.1" y="201.4">SDA2</text>
<text x="139.4" y="204">SCL2</text>
<text x="147.3" y="203.2">6</text>
<text x="147.3" y="200.7">7</text>
<text x="147.3" y="198.1">8</text>
<text x="194.5" y="200.7">13</text>
<text x="194.5" y="203.2">12</text>
<text x="199.4" y="201.4">SDA</text>
<text x="199.4" y="204">SCL</text>
<text x="221.9" y="204">RX</text>
<text x="222.2" y="201.4">TX</text>
<text x="227.3" y="200.7">2</text>
<text x="227.3" y="203.2">3</text>
<text x="274.3" y="203.2">DOUT-D</text>
<text x="274.3" y="200.7">DIN-D</text>
<text x="326.6" y="200.7">20</text>
<text x="326.6" y="203.2">19</text>
<text x="331.5" y="201.4">DIN</text>
<text x="331.5" y="204">DOUT</text>
<text x="350.2" y="204">FSK-IN</text>
<text x="359.4" y="203.2">14</text>
<text x="375.9" y="199.9">301K</text>
<text x="383.4" y="200.9">C23</text>
<text x="410.7" y="198.4" transform="rotate(-90 410.7 198.4)">C92</text>
<text x="413" y="198.4" transform="rotate(-90 413 198.4)">2.2nF</text>
<text x="110.5" y="209.5">DGND</text>
<text x="115.7" y="205.7">4</text>
<text x="119.4" y="206.5">GND1</text>
<text x="139" y="206.5">GND2</text>
<text x="147.3" y="205.7">5</text>
<text x="171.4" y="208.3">GND_D</text>
<text x="195.7" y="208.3">4</text>
<text x="199.4" y="209">RESET#</text>
<text x="213.7" y="209">GPIO6/CD#</text>
<text x="219.5" y="206.5">RTS#</text>
<text x="227.3" y="205.7">24</text>
<text x="227.3" y="208.3">22</text>
<text x="274.3" y="208.3">CD-D</text>
<text x="274.3" y="205.7">RTS-D</text>
<text x="327.7" y="205.7">6</text>
<text x="327.7" y="208.3">5</text>
<text x="331.5" y="206.5">RTS</text>
<text x="331.5" y="209">OCD</text>
<text x="352.7" y="209">REF</text>
<text x="359.4" y="208.3">13</text>
<text x="384.6" y="204.5">0.1uF</text>
<text x="436.9" y="207.5">R35</text>
<text x="118.1" y="212.6">ADUM1250ARZ</text>
<text x="160" y="215.1">C91</text>
<text x="194.5" y="210.8">14</text>
<text x="199.4" y="211.6">IRQ#</text>
<text x="218.6" y="211.6">GPIO0</text>
<text x="219.4" y="214.1">CTS#</text>
<text x="227.3" y="215.9">21</text>
<text x="227.3" y="213.4">1</text>
<text x="227.3" y="210.8">15</text>
<text x="246.4" y="213.4">+3.3V_D</text>
<text x="260.3" y="213.4">+3.3V_D</text>
<text x="274.3" y="210.8">RESET-D</text>
<text x="327.7" y="210.8">4</text>
<text x="331.5" y="211.6">RST</text>
<text x="374.5" y="213.6">C88</text>
<text x="400" y="210.8">GND_D</text>
<text x="436.9" y="210.1">1.58K</text>
<text x="160" y="217.7">22pF</text>
<text x="212.4" y="219.2">GPIO4/DSR#</text>
<text x="212.7" y="216.7">GPIO5/DTR#</text>
<text x="227.3" y="218.4">20</text>
<text x="327.7" y="218.4">7</text>
<text x="331.5" y="219.2">XTAL1</text>
<text x="347.8" y="219.2">FSK-OUT</text>
<text x="350.9" y="221.7">XCEN</text>
<text x="359.4" y="221">10</text>
<text x="359.4" y="218.4">12</text>
<text x="374.9" y="216.2">1uF</text>
<text x="486.4" y="221">GND_D</text>
<text x="195.7" y="223.5">5</text>
<text x="199.4" y="224.3">XTAL1</text>
<text x="218.6" y="224.3">GPIO1</text>
<text x="218.6" y="226.8">GPIO2</text>
<text x="227.3" y="223.5">16</text>
<text x="227.3" y="226.1">17</text>
<text x="287" y="222.8">C93</text>
<text x="287" y="225.3">27pF</text>
<text x="292.1" y="227.8">C96</text>
<text x="307" y="226.3">3.6864MHz</text>
<text x="307.5" y="223.8">Y2</text>
<text x="350.7" y="226.8">DGND</text>
<text x="359.4" y="226.1">3</text>
<text x="398.8" y="225.3">R45</text>
<text x="398.8" y="227.8">301K</text>
<text x="424.2" y="226.1">+3.3V_D</text>
<text x="171.4" y="232.4" transform="rotate(-90 171.4 232.4)">3</text>
<text x="172.7" y="232.4" transform="rotate(-90 172.7 232.4)">4</text>
<text x="195.7" y="231.1">6</text>
<text x="199.4" y="231.9">XTAL2</text>
<text x="218.6" y="229.4">GPIO3</text>
<text x="227.3" y="228.6">18</text>
<text x="243.2" y="228.6">R19</text>
<text x="243.2" y="231.4">10K</text>
<text x="255.9" y="228.6">R13</text>
<text x="255.9" y="231.4">10K</text>
<text x="292.1" y="230.4">27pF</text>
<text x="327.7" y="233.7">1</text>
<text x="327.7" y="228.6">8</text>
<text x="331.5" y="229.4">XTAL2</text>
<text x="350.7" y="229.4">DGND</text>
<text x="350.7" y="231.9">DGND</text>
<text x="359.4" y="228.6">9</text>
<text x="359.4" y="231.1">16</text>
<text x="359.4" y="233.7">17</text>
<text x="157.1" y="237.8">1.8432MHz</text>
<text x="164" y="235.2">Y5</text>
<text x="182.9" y="238.8">+3.3V_D</text>
<text x="215" y="237">GPIO7/RI#</text>
<text x="227.3" y="236.2">23</text>
<text x="327.7" y="236.2">2</text>
<text x="331.5" y="237">DVDD</text>
<text x="331.5" y="234.4">DVDD</text>
<text x="350.7" y="234.4">DGND</text>
<text x="350.7" y="237">DGND</text>
<text x="354" y="239.5">EP</text>
<text x="359.4" y="236.2">18</text>
<text x="359.4" y="238.8">21</text>
<text x="429.3" y="237.5" transform="rotate(-90 429.3 237.5)">7</text>
<text x="434.3" y="236.2">U96</text>
<text x="434.3" y="238.8">MAX4040EUA+</text>
<text x="480.6" y="236.7">HART-AO4+</text>
<text x="495.3" y="238.8">[11]</text>
<text x="162.6" y="245.1">C99</text>
<text x="171.4" y="241.2" transform="rotate(-90 171.4 241.2)">1</text>
<text x="172.7" y="241.2" transform="rotate(-90 172.7 241.2)">2</text>
<text x="222.2" y="242.1">A0</text>
<text x="222.2" y="244.6">A1</text>
<text x="227.3" y="241.3">9</text>
<text x="227.3" y="243.8">10</text>
<text x="275.6" y="243.8">GND_D</text>
<text x="292.1" y="241.3">+3.3V_D</text>
<text x="326.6" y="241.3">11</text>
<text x="331.5" y="242.1">AVDD</text>
<text x="350.8" y="242.1">AGND</text>
<text x="359.4" y="241.3">15</text>
<text x="419.2" y="241.3">2</text>
<text x="422.9" y="242.1">-</text>
<text x="449.6" y="242.6" transform="rotate(-90 449.6 242.6)">3</text>
<text x="452.1" y="245.6">Q7</text>
<text x="162.6" y="247.6">33pF</text>
<text x="195.7" y="251.5">7</text>
<text x="195.7" y="248.9">8</text>
<text x="199.4" y="249.7">I2C</text>
<text x="221.8" y="249.7">NC</text>
<text x="227.3" y="251.5">19</text>
<text x="227.3" y="248.9">11</text>
<text x="243.8" y="248.9">R48</text>
<text x="243.8" y="251.5">0E</text>
<text x="257.8" y="248.9">R32</text>
<text x="257.8" y="251.5">0E</text>
<text x="330.2" y="248.2">DS8500-JND+</text>
<text x="374.6" y="246.4">GND_D</text>
<text x="388.6" y="251.5">R47</text>
<text x="406.4" y="251.5">VREF_D</text>
<text x="419.2" y="251.5">3</text>
<text x="431.4" y="247.1">OUT</text>
<text x="438.1" y="246.4">6</text>
<text x="442" y="246.4">1</text>
<text x="449.6" y="251.4" transform="rotate(-90 449.6 251.4)">2</text>
<text x="452.1" y="248.2">FMMT493TA</text>
<text x="146" y="254">GND_D</text>
<text x="179.1" y="255.3">GND_D</text>
<text x="199.4" y="252.2">VDD</text>
<text x="220.4" y="252.2">VSS</text>
<text x="243.8" y="254">DNI</text>
<text x="257.8" y="254">DNI</text>
<text x="309.4" y="256.5">L11</text>
<text x="388.6" y="254">301K</text>
<text x="422.9" y="252.2">+</text>
<text x="429.3" y="256.5" transform="rotate(-90 429.3 256.5)">4</text>
<text x="198.1" y="260.9">SC16IS750</text>
<text x="311.1" y="260.6">0E</text>
<text x="430.5" y="259.1">GND_D</text>
<text x="452.1" y="260.9">R24</text>
<text x="452.1" y="263.4">301K</text>
<text x="237.5" y="264.2">GND_D</text>
<text x="252.7" y="264.2">GND_D</text>
<text x="265.4" y="264.2">GND_D</text>
<text x="431.8" y="265.9">R40</text>
<text x="431.8" y="268.5">1.58K</text>
<text x="323.8" y="274.8">C212</text>
<text x="359.2" y="271.8">AO_4+</text>
<text x="371.8" y="273.8">[7,11]</text>
<text x="477.5" y="273.9">[7,12]</text>
<text x="484.1" y="272.6">AO_4-</text>
<text x="134.6" y="279.4">R54</text>
<text x="134.6" y="281.9">0E</text>
<text x="322.6" y="278.4">1uF/16V</text>
<text x="100.2" y="284.5">HART-AO3+</text>
<text x="119.6" y="286.5">[11]</text>
<text x="322.6" y="285.8">GND_D</text>
<text x="171.4" y="290.4">AOUT3+</text>
<text x="171.4" y="291.7">[12]</text>
<text x="102.6" y="294.6">AO_3+</text>
<text x="115.3" y="296.7">[7,11]</text>
<text x="134.6" y="299">R55</text>
<text x="206.2" y="297.2">+3.3V_P</text>
<text x="240.4" y="295.9">+3.3V_C</text>
<text x="317.8" y="294.6">+3.3V_D</text>
<text x="134.6" y="301.5">0E</text>
<text x="134.6" y="303.5">DNI</text>
<text x="134.6" y="309.9">R56</text>
<text x="100.2" y="315">HART-AO4+</text>
<text x="119.6" y="317">[11]</text>
<text x="134.6" y="312.4">0E</text>
<text x="171.4" y="320.8">AOUT4+</text>
<text x="171.4" y="322.2">[12]</text>
<text x="102.6" y="325.1">AO_4+</text>
<text x="115.3" y="327.2">[7,11]</text>
<text x="134.6" y="329.4">R57</text>
<text x="214.6" y="326.6">C300</text>
<text x="214.6" y="329">0.1uF</text>
<text x="229.9" y="326.6">C301</text>
<text x="229.9" y="329">0.1uF</text>
<text x="248.9" y="325.4">C311</text>
<text x="248.9" y="327.7">0.1uF</text>
<text x="268" y="325.4">C305</text>
<text x="268" y="327.7">0.1uF</text>
<text x="283.2" y="325.4">C306</text>
<text x="283.2" y="327.7">0.1uF</text>
<text x="301" y="325.4">C307</text>
<text x="301" y="327.7">0.1uF</text>
<text x="326.4" y="324.1">C308</text>
<text x="326.4" y="326.5">0.1uF</text>
<text x="341.6" y="324.1">C309</text>
<text x="341.6" y="326.5">0.1uF</text>
<text x="359.4" y="324.1">C310</text>
<text x="359.4" y="326.5">0.1uF</text>
<text x="379.7" y="324.1">C312</text>
<text x="379.7" y="326.5">0.1uF</text>
<text x="134.6" y="332">0E</text>
<text x="134.6" y="334">DNI</text>
<text x="213.4" y="348">DGND</text>
<text x="247.6" y="346.7">GND_C</text>
<text x="325.1" y="345.4">GND_D</text>
<text x="332.3" y="382.8">DRAWN</text>
<text x="332" y="392.9">CHECKED</text>
<text x="332.3" y="405.4">ENGINEER</text>
<text x="397.1" y="405.1">SIZE</text>
<text x="407.2" y="405.1">DWG. NO.</text>
<text x="483.9" y="405.4">SHEET</text>
<text x="524.1" y="405.1">PROD</text>
<text x="524.6" y="407.7">REV.</text>
<text x="407.2" y="411.5">FILE</text>
<text x="483.7" y="411.7">SCALE</text>
</g>
<g font-size="2.2">
<text x="479.3" y="91.4" transform="rotate(-90 479.3 91.4)">U90</text>
<text x="492" y="91.4" transform="rotate(-90 492 91.4)">TL4051A12QDBZR</text>
<text x="479.3" y="210.8" transform="rotate(-90 479.3 210.8)">U95</text>
<text x="492" y="210.8" transform="rotate(-90 492 210.8)">TL4051A12QDBZR</text>
</g>
</svg>
